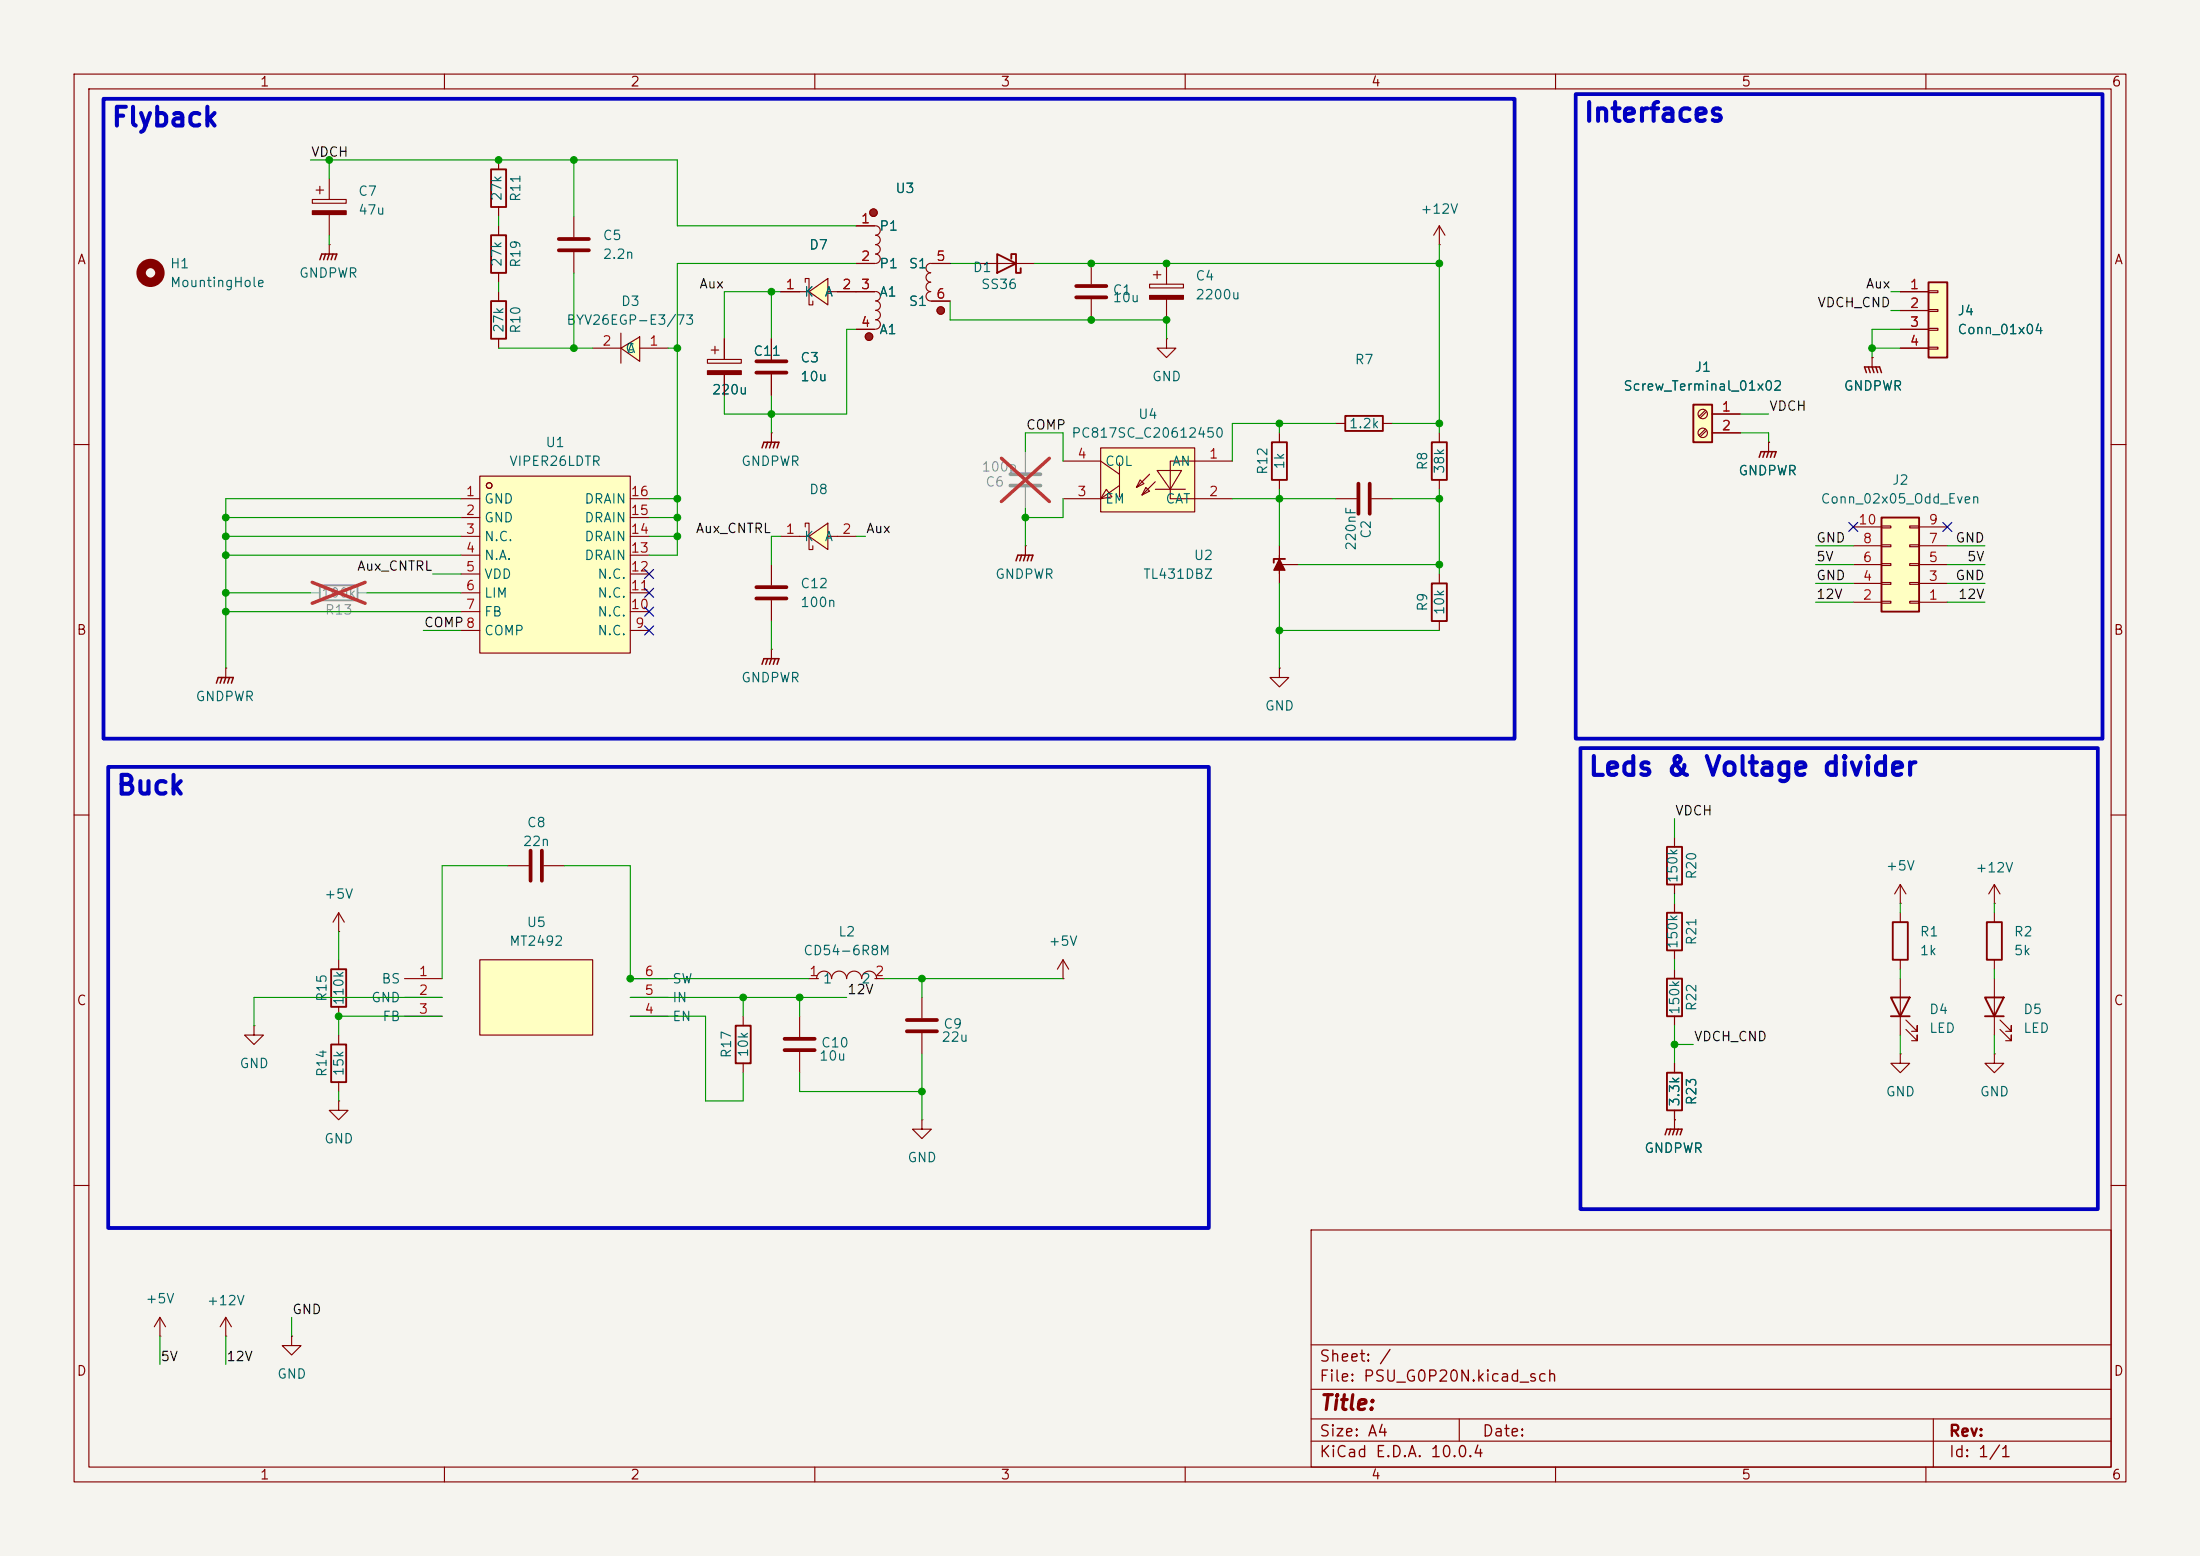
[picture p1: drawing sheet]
<svg xmlns="http://www.w3.org/2000/svg" width="297mm" height="210mm" viewBox="0 0 297 210" stroke-linecap="round" stroke-linejoin="round" font-family="sans-serif">
<path d="M0 0h297v210h-297z" fill="#f5f4ef" stroke="#f5f4ef" stroke-width=".14"/>
<g fill="none" stroke="#840000" stroke-width=".15">
<path d="M10 10h277v190h-277zM12 12h273v186h-273zM60 10v2M110 10v2M160 10v2M210 10v2M260 10v2M10 60h2M138.4 73.7h.1M138.4 73.7v1.2M285 60h2M172.7 90.2v1.2h1.3l-1.3 1.3-1.3-1.3h1.3"/>
<path d="M172.7 90.2h.1M10 110h2M285 110h2M10 160h2M177 166h108v32h-108zM285 160h2M60 198v2M110 198v2M160 198v2M177 194.5h108M177 191.5h108M177 187.5h108"/>
<path d="M177 181.5h108M197 191.5v3M210 198v2M260 198v2M261 191.5v6.5"/>
</g>
<path d="M137.2 75.7l.2-.8h2l-.2 .8M137.9 74.9l-.2 .8M138.4 74.9l-.2 .8M138.9 74.9l-.2 .8" fill="none" stroke="#840000" stroke-width=".2"/>
<path d="M64.8 129.5h15.2v10.2h-15.2z" fill="#ffffc2"/>
<path d="M238.8 59.7h.1M238.8 59.7v1.3M54.6 132.1h5.1M54.6 134.6h5.1M54.6 137.2h5.1M64.8 129.5h15.2v10.2h-15.2zM85.1 132.1h5.1M85.1 134.6h5.1M85.1 137.2h5.1" fill="none" stroke="#840000" stroke-width=".15"/>
<path d="M237.5 61.7l.2-.7h2.1l-.3 .7M238.3 61l-.3 .7M238.8 61l-.3 .7M239.3 61l-.3 .7" fill="none" stroke="#840000" stroke-width=".2"/>
<path d="M228.6 54.6h2.5v5.1h-2.5z" fill="#ffffc2"/>
<path d="M228.6 54.6h2.5v5.1h-2.5z" fill="none" stroke="#840000" stroke-width=".25"/>
<g fill="none" stroke="#840000" stroke-width=".15">
<path d="M230.2 55.4l-.8 .8M230.2 57.9l-.8 .9M230.4 55.5l-.9 .9M230.4 58.1l-.9 .8M231.1 55.9h3.8M231.1 58.4h3.8"/>
<circle cx="229.9" cy="55.9" r=".63"/>
<circle cx="229.9" cy="58.4" r=".63"/>
</g>
<path d="M254 69.9h5.1v12.7h-5.1z" fill="#ffffc2"/>
<path d="M254 69.9h5.1v12.7h-5.1z" fill="none" stroke="#840000" stroke-width=".25"/>
<g fill="none" stroke="#840000" stroke-width=".15">
<path d="M194.3 33h.1M194.3 30.5l.8 1.3M194.3 30.5l-.8 1.3M194.3 30.5v2.5M250.2 78.7h3.8M250.2 76.2h3.8M250.2 73.7h3.8M250.2 71.1h3.8M254 78.6h1.3v.3h-1.3zM254 76.1h1.3v.2h-1.3zM254 73.5h1.3v.3h-1.3zM254 71h1.3v.2h-1.3z"/>
<path d="M257.8 78.6h1.3v.3h-1.3zM257.8 76.1h1.3v.2h-1.3zM257.8 73.5h1.3v.3h-1.3zM257.8 71h1.3v.2h-1.3zM259.1 78.7h3.8M259.1 76.2h3.8M259.1 73.7h3.8M259.1 71.1h3.8M250.2 81.3h3.8M254 81.2h1.3v.2h-1.3zM257.8 81.2h1.3v.2h-1.3zM259.1 81.3h3.8"/>
</g>
<circle cx="20.3" cy="36.8" r="1.27" fill="none" stroke="#840000" stroke-width="1.3"/>
<path d="M260.3 38.1h2.6v10.2h-2.6z" fill="#ffffc2"/>
<path d="M260.3 38.1h2.6v10.2h-2.6z" fill="none" stroke="#840000" stroke-width=".25"/>
<g fill="none" stroke="#840000" stroke-width=".15">
<path d="M115.6 39.4h2.5M115.6 30.5h2.5M115.6 35.6h2.5M118.2 30.5a.63 .63 0 0 1 .6 .6 .63 .63 0 0 1-.6 .6M118.2 31.7a.63 .63 0 0 1 .6 .7 .63 .63 0 0 1-.6 .6 .64 .64 0 0 1 .6 .6 .64 .64 0 0 1-.6 .7 .64 .64 0 0 1 .6 .6 .64 .64 0 0 1-.6 .7M118.2 39.3a.63 .63 0 0 1 .7 .7 .63 .63 0 0 1-.7 .6M125.6 35.5a.64 .64 0 0 0-.6 .7 .64 .64 0 0 0 .6 .6 .64 .64 0 0 0-.6 .7 .64 .64 0 0 0 .6 .6 .64 .64 0 0 0-.6 .6 .64 .64 0 0 0 .6 .7 .64 .64 0 0 0-.6 .6 .64 .64 0 0 0 .6 .6M125.7 35.6h2.6M256.5 39.4h3.8M260.3 39.2h1.3v.3h-1.3zM115.6 44.5h2.5M118.2 40.6a.63 .63 0 0 1 .7 .6 .63 .63 0 0 1-.7 .7 .64 .64 0 0 1 .7 .6 .64 .64 0 0 1-.7 .7 .64 .64 0 0 1 .7 .6 .64 .64 0 0 1-.7 .6"/>
<path d="M125.7 40.6h2.6M256.5 41.9h3.8M256.5 44.5h3.8M256.5 47h3.8M260.3 41.8h1.3v.2h-1.3zM260.3 44.3h1.3v.3h-1.3zM260.3 46.9h1.3v.2h-1.3z"/>
<circle cx="117.9" cy="28.7" r=".51"/>
<circle cx="117.3" cy="45.4" r=".51"/>
<circle cx="127" cy="41.9" r=".51"/>
</g>
<g fill="#991c16" stroke="#991c16" stroke-width=".14">
<circle cx="117.3" cy="45.4" r=".51"/>
<circle cx="117.9" cy="28.7" r=".51"/>
<circle cx="127" cy="41.9" r=".51"/>
</g>
<path d="M64.8 64.3h20.3v23.8h-20.3z" fill="#ffffc2"/>
<g fill="none" stroke="#840000" stroke-width=".15">
<path d="M44.4 33h.1M44.4 33v1.3M67.3 21.6v1.3M67.3 27.9v1.3M67.3 30.5v1.3M67.3 36.8v1.3M67.3 39.4v1.2M67.3 45.7v1.3M95.5 48.5h4.6v.5h-4.6zM96 47.2h1M96.5 46.7v1.1M97.8 45.7v2.8"/>
<path d="M97.8 50.5v2.8M104.1 58.4h.1M104.1 45.7v2.8M104.1 50.5v2.8M104.1 58.4v1.3M157.5 45.7v1.3h1.2l-1.2 1.3-1.3-1.3h1.3M157.5 45.7h.1M172.7 58.4v1.3M180.3 57.2h1.3M186.7 57.2h1.3M252.7 48.3h.1M252.7 48.3v1.2"/>
<path d="M62.2 67.3h2.6M62.2 69.9h2.6M62.2 72.4h2.6M62.2 74.9h2.6M62.2 77.5h2.6M64.8 64.3h20.3v23.8h-20.3zM85.1 67.3h2.5M85.1 69.9h2.5M85.1 72.4h2.5M85.1 74.9h2.5M85.1 77.5h2.5M172.7 74.9v2.6"/>
<path d="M172.7 64.8v1.2M172.7 73.7v5M172.7 76.2h2.6M180.3 67.3h2.8M185.2 67.3h2.8M62.2 80h2.6M62.2 82.6h2.6M62.2 85.1h2.6M85.1 80h2.5M85.1 82.6h2.5M85.1 85.1h2.5M226.1 113v1.3"/>
<path d="M226.1 119.4v1.3M256.5 119.4l-.7 1.3M256.5 119.4l.8 1.3M256.5 119.4v2.5M45.7 129.5v1.3M45.7 135.9v1.3M226.1 121.9v1.3M226.1 128.3v1.2M226.1 130.8v1.3M226.1 137.2v1.2M256.5 121.9h.1M269.2 123.2v1.3"/>
<path d="M269.2 129.5v1.3M269.2 132.1v7.6M270 138.9l1.5 1.6v-.8v.8h-.7M270 137.7l1.5 1.5v-.8v.8h-.7M226.1 151.1h.1M226.1 143.5v1.3M226.1 149.9v2.5M256.5 142.2v1.3h1.3l-1.3 1.3-1.2-1.3h1.2M256.5 142.2h.1M269.2 142.2v1.3h1.3l-1.3 1.3-1.2-1.3h1.2M269.2 142.2h.1"/>
<circle cx="66" cy="65.5" r=".38"/>
</g>
<g fill="none" stroke="#840000" stroke-width=".25">
<path d="M66.3 31.8h2v5h-2zM66.3 22.9h2v5h-2zM66.3 40.6h2v5.1h-2zM171.7 59.7h2v5.1h-2zM181.6 56.1h5.1v2.1h-5.1zM173.5 75.4h-1.5v.5M225 114.3h2.1v5.1h-2.1zM44.7 130.8h2v5.1h-2zM225 123.2h2.1v5.1h-2.1zM225 132.1h2.1v5.1h-2.1zM268 134.6h2.5l-1.3 2.6zM268 137.2h2.5"/>
<path d="M268.2 124.5h2.1v5h-2.1zM225 144.8h2.1v5.1h-2.1z"/>
</g>
<g fill="none" stroke="#840000" stroke-width=".2">
<path d="M43.2 35.1l.2-.8h2.1l-.3 .8M43.9 34.3l-.2 .8M44.4 34.3l-.2 .8M45 34.3l-.3 .8M103.6 59.7l-.2 .8M104.1 59.7l-.2 .8M104.6 59.7l-.2 .8M252 50.3l-.3-.8h2l.3 .8M252.2 49.5l.3 .8M252.7 49.5l.3 .8M253.2 49.5l.3 .8M102.9 60.5l.2-.8h2.1l-.3 .8"/>
<path d="M224.8 153.2l.2-.8h2.1l-.3 .8M225.6 152.4l-.3 .8M226.1 152.4l-.3 .8M226.6 152.4l-.3 .8"/>
</g>
<path d="M102.1 48.8h4.1M102.1 50.3h4.1M183.4 65.3v4M184.9 65.3v4" fill="none" stroke="#840000" stroke-width=".51"/>
<g fill="#840000" stroke="#840000" stroke-width=".15">
<path d="M95.5 50h4.6v.5h-4.6z"/>
<path d="M172.7 75.4l.8 1.6h-1.5z"/>
</g>
<path d="M136.4 65.5h4.1M136.4 64h4.1" fill="none" stroke="#9c9b98" stroke-width=".51"/>
<path d="M138.4 61v2.8M138.4 65.8v2.8" fill="none" stroke="#9c9b98" stroke-width=".15"/>
<path d="M135.2 61.8l6.5 5.9M141.7 61.8l-6.5 5.9" fill="none" stroke="#e12e31" stroke-width=".46"/>
<g fill="#ffffc2">
<path d="M148.6 60.4h12.7v8.7h-12.7z"/>
<path d="M156.2 63.5h3.3l-1.5 2.5z"/>
<path d="M154.7 65.8l.5 .5-1 .5z"/>
<path d="M153.9 64.8l.5 .5-1 .5z"/>
<path d="M149.3 66l.8 1.1-1.5 .2z"/>
</g>
<g fill="none" stroke="#840000" stroke-width=".15">
<path d="M42.2 26.9h4.5v.5h-4.5zM42.7 25.7h1M43.2 25.1v1.1M44.4 24.1v2.8M44.4 29v2.8M143.5 62.2h5.1l2.5 1.8M143.5 67.3h5.1M148.6 60.4h12.7v8.7h-12.7zM149.3 66l.8 1.1-1.5 .2zM151.1 62.5v4.6M151.1 65.5l-2.5 1.8M153.9 64.8l.5 .5-1 .5z"/>
<path d="M154.7 65.8l.5 .5-1 .5zM155.2 64l-1.8 1.8M156 65l-1.8 1.8M156 66h4M156.2 63.5h3.3l-1.5 2.5zM166.4 62.2h-8.4v5.1h8.4M269.2 119.4l.8 1.3M269.2 119.4l-.7 1.3M269.2 119.4v2.5M269.2 121.9h.1"/>
</g>
<path d="M42.2 28.4h4.5v.6h-4.5z" fill="#840000" stroke="#840000" stroke-width=".15"/>
<path d="M109.2 39.4l2.6-1.8v3.6z" fill="#ffffc2"/>
<path d="M105.4 39.4h3.8M108.7 38.1v-.5h.5v3.6h.5v-.6M109.2 39.4l2.6-1.8v3.6zM111.8 39.4h3.8" fill="none" stroke="#840000" stroke-width=".15"/>
<path d="M109.2 72.4l2.6-1.8v3.6z" fill="#ffffc2"/>
<g fill="none" stroke="#840000" stroke-width=".15">
<path d="M77.5 29.2v2.8M77.5 34v2.8M132.1 35.6h7.6M147.3 35.6v2.8M155.2 38.4h4.6v.5h-4.6zM155.7 37.1h1M156.2 36.6v1M157.5 35.6v2.8M147.3 40.4v2.8M157.5 40.4v2.8M194.3 58.4v1.3M104.1 76.2v2.8"/>
<path d="M105.4 72.4h3.8M108.7 71.1v-.5h.5v3.6h.5v-.5M109.2 72.4l2.6-1.8v3.6zM111.8 72.4h3.8M194.3 64.8v1.2M194.3 77.5v1.2M30.5 90.2h.1M30.5 90.2v1.2M104.1 87.6h.1M104.1 81v2.8M104.1 87.6v1.3M194.3 83.8v1.3"/>
<path d="M68.6 116.8h2.8M73.4 116.8h2.8M34.3 138.4v1.3h1.3l-1.3 1.3-1.3-1.3h1.3M34.3 138.4h.1M45.7 125.7h.1M45.7 123.2l-.7 1.3M45.7 123.2l.8 1.3M45.7 123.2v2.5M45.7 139.7v1.3M100.3 137.2v1.2M107.9 137.2v2.8M109.2 132.1h1.3"/>
<path d="M110.2 132.1a1.01 1.01 0 0 1 1.1-1 1.01 1.01 0 0 1 1 1M112.3 132.1a1.01 1.01 0 0 1 1-1 1.01 1.01 0 0 1 1 1M114.3 132.1a1.01 1.01 0 0 1 1-1 1.01 1.01 0 0 1 1 1M116.3 132.1a1.01 1.01 0 0 1 1-1 1.01 1.01 0 0 1 1.1 1M118.1 132.1h1.3M256.5 123.2v1.3M256.5 129.5v1.3M256.5 132.1v7.6M257.3 138.9l1.5 1.6v-.8v.8h-.7M257.3 137.7l1.5 1.5v-.8v.8h-.7M45.7 146.1v1.2M100.3 143.5v1.3"/>
<path d="M107.9 142v2.8"/>
</g>
<path d="M75.4 32.3h4.1M75.4 33.8h4.1M145.3 38.6h4.1M145.3 40.1h4.1M102.1 79.2h4.1M102.1 80.8h4.1M71.6 114.8v4.1M73.2 114.8v4.1M105.9 140.2h4.1M105.9 141.7h4.1" fill="none" stroke="#840000" stroke-width=".51"/>
<path d="M134.6 34.3l2.6 1.3-2.6 1.2zM136.5 34.9v-.6h.7v2.5h.6v-.6M193.3 59.7h2v5.1h-2zM193.3 78.7h2v5.1h-2zM99.3 138.4h2v5.1h-2zM255.3 134.6h2.5l-1.3 2.6zM255.3 137.2h2.5M255.5 124.5h2.1v5h-2.1zM44.7 141h2v5.1h-2z" fill="none" stroke="#840000" stroke-width=".25"/>
<path d="M29.2 92.2l.3-.8h2l-.3 .8M30 91.4l-.3 .8M30.5 91.4l-.3 .8M31 91.4l-.3 .8M102.9 89.7l.2-.8h2.1l-.3 .8M103.6 88.9l-.2 .8M104.1 88.9l-.2 .8M104.6 88.9l-.2 .8" fill="none" stroke="#840000" stroke-width=".2"/>
<path d="M43.2 79h5.1v2h-5.1z" fill="none" stroke="#9c9b98" stroke-width=".25"/>
<path d="M41.9 80h1.3M48.3 80h1.2" fill="none" stroke="#9c9b98" stroke-width=".15"/>
<path d="M42.1 78.6l7.2 2.8M49.3 78.6l-7.2 2.8" fill="none" stroke="#e12e31" stroke-width=".46"/>
<path d="M155.2 39.9h4.6v.5h-4.6z" fill="#840000" stroke="#840000" stroke-width=".15"/>
<path d="M83.8 47l2.6-1.5v3.3z" fill="#ffffc2"/>
<g fill="none" stroke="#840000" stroke-width=".15">
<path d="M105.4 39.4h2.5M113 39.4h5.1M115.6 30.5h2.5M115.6 35.6h2.5M125.7 35.6h2.6M256.5 39.4h3.8M80 47h3.8M83.8 47l2.6-1.5v3.3zM83.8 45v4M86.4 47h3.8M97.8 45.7v2.8M97.8 50.5v2.8"/>
<path d="M104.1 45.7v2.8M104.1 50.5v2.8M115.6 44.5h2.5M125.7 40.6h2.6M231.1 55.9h3.8M231.1 58.4h3.8M238.8 59.7h.1M252.7 48.3h.1M256.5 47h3.8M256.5 41.9h3.8M256.5 44.5h3.8M124.5 134.6v2.8"/>
<path d="M124.5 139.4v2.8M143.5 132.1h.1M143.5 129.5l-.8 1.3M143.5 129.5l.8 1.3M143.5 129.5v2.6M45.7 148.6v1.3h1.3l-1.3 1.2-1.3-1.2h1.3M45.7 148.6h.1M124.5 151.1v1.3h1.2l-1.2 1.3-1.3-1.3h1.3M124.5 151.1h.1M226.1 151.1h.1M226.1 143.5v1.3M226.1 149.9v1.2"/>
<path d="M21.6 177.8l-.8 1.3M21.6 177.8l.8 1.3M21.6 177.8v2.5M30.5 177.8l.7 1.3M30.5 177.8l-.8 1.3M30.5 177.8v2.5M21.6 180.3h.1M30.5 180.3h.1M39.4 180.3v1.3h1.2l-1.2 1.3-1.3-1.3h1.3M39.4 180.3h.1"/>
</g>
<path d="M122.4 137.7h4.1M122.4 139.2h4.1" fill="none" stroke="#840000" stroke-width=".51"/>
<g fill="none" stroke="#009600" stroke-width=".15">
<path d="M41.9 21.6h49.5v8.9h24.2M44.4 21.6v2.5M44.4 31.8v1.2M67.3 29.2v1.3M67.3 38.1v1.3M77.5 21.6v7.6M77.5 36.8v10.2M104.1 39.4v6.3M105.4 39.4h-7.6v6.3M115.6 35.6h-24.2v39.3h-3.8M128.3 35.6h3.8M139.7 35.6h54.6"/>
<path d="M194.3 33v25.4M255.3 39.4h1.2M67.3 47h12.7M90.2 47h1.2M104.1 53.3v5.1M115.6 44.5h-1.3v11.4h-16.5v-2.6M128.3 40.6v2.6h29.2v2.5M172.7 57.2v1.2M180.3 57.2h-13.9v5M188 57.2h6.3M234.9 58.4h3.9v1.3M234.9 55.9h3.9"/>
<path d="M252.7 47h3.8M255.3 41.9h1.2M256.5 44.5h-3.8v3.8M30.5 74.9h31.7M30.5 72.4h31.7M30.5 69.9h31.7M58.4 77.5h3.8M62.2 67.3h-31.7v22.9M87.6 67.3h3.8M87.6 72.4h3.8M87.6 69.9h3.8M105.4 72.4h-1.3v3.8"/>
<path d="M115.6 72.4h1.2M138.4 61v-2.6h5.1v3.8M138.4 68.6v5.1M143.5 67.3v2.6h-5.1M166.4 67.3h13.9M172.7 66v7.7M172.7 78.7v11.5M175.3 76.2h19M188 67.3h6.3M194.3 66v11.5M245.1 78.7h5.1M245.1 76.2h5.1"/>
<path d="M245.1 73.7h5.1M262.9 78.7h5.1M262.9 76.2h5.1M262.9 73.7h5.1M30.5 80h11.4M30.5 82.6h31.7M49.5 80h12.7M57.1 85.1h5.1M104.1 83.8v3.8M172.7 85.1h21.6M245.1 81.3h5.1M262.9 81.3h5.1"/>
<path d="M68.6 116.8h-8.9v15.3M76.2 116.8h8.9v15.3h24.1M226.1 110.5v2.5M45.7 125.7v3.8M59.7 134.6h-25.4v3.8M59.7 137.2h-14v2.5M85.1 134.6h29.2M85.1 137.2h10.1v11.4h5.1v-3.8M100.3 134.6v2.6M107.9 134.6v2.6M119.4 132.1h24.1M124.5 132.1v2.5"/>
<path d="M226.1 120.7v1.2M226.1 129.5v1.3M226.1 138.4v5.1M256.5 121.9v1.3M256.5 130.8v1.3M256.5 139.7v2.5M269.2 121.9v1.3M269.2 130.8v1.3M269.2 139.7v2.5M45.7 147.3v1.3M107.9 144.8v2.5h16.6M124.5 142.2v8.9"/>
<path d="M226.1 141h2.5M39.4 177.8v2.5M21.6 180.3v3.9M30.5 180.3v3.9"/>
</g>
<path d="M87 79.4l1.2 1.2M87 76.9l1.2 1.2M88.2 79.4l-1.2 1.2M88.2 76.9l-1.2 1.2M249.6 70.5l1.2 1.2M250.8 70.5l-1.2 1.2M262.3 70.5l1.2 1.2M263.5 70.5l-1.2 1.2M87 84.5l1.2 1.2M87 81.9l1.2 1.3M88.2 84.5l-1.2 1.2M88.2 81.9l-1.2 1.3" fill="none" stroke="#000084" stroke-width=".15"/>
<path d="M14 13.3h190.5v86.4h-190.5zM212.7 12.7h71.1v87h-71.1zM14.6 103.5h148.6v62.2h-148.6zM213.4 101h69.8v62.2h-69.8z" fill="none" stroke="#0000c2" stroke-width=".51"/>
<g fill="#009600" stroke="#009600" stroke-width=".14">
<circle cx="104.1" cy="55.9" r=".46"/>
<circle cx="91.4" cy="72.4" r=".46"/>
<circle cx="226.1" cy="141" r=".46"/>
<circle cx="124.5" cy="132.1" r=".46"/>
<circle cx="30.5" cy="80" r=".46"/>
<circle cx="30.5" cy="74.9" r=".46"/>
<circle cx="30.5" cy="82.6" r=".46"/>
<circle cx="85.1" cy="132.1" r=".46"/>
<circle cx="124.5" cy="147.3" r=".46"/>
<circle cx="100.3" cy="134.6" r=".46"/>
<circle cx="157.5" cy="43.2" r=".46"/>
<circle cx="157.5" cy="35.6" r=".46"/>
<circle cx="147.3" cy="35.6" r=".46"/>
<circle cx="172.7" cy="67.3" r=".46"/>
<circle cx="172.7" cy="85.1" r=".46"/>
<circle cx="172.7" cy="57.2" r=".46"/>
<circle cx="194.3" cy="35.6" r=".46"/>
<circle cx="194.3" cy="57.2" r=".46"/>
<circle cx="104.1" cy="39.4" r=".46"/>
<circle cx="147.3" cy="43.2" r=".46"/>
<circle cx="194.3" cy="76.2" r=".46"/>
<circle cx="91.4" cy="47" r=".46"/>
<circle cx="77.5" cy="47" r=".46"/>
<circle cx="30.5" cy="72.4" r=".46"/>
<circle cx="77.5" cy="21.6" r=".46"/>
<circle cx="107.9" cy="134.6" r=".46"/>
<circle cx="45.7" cy="137.2" r=".46"/>
<circle cx="252.7" cy="47" r=".46"/>
<circle cx="194.3" cy="67.3" r=".46"/>
<circle cx="91.4" cy="69.9" r=".46"/>
<circle cx="91.4" cy="67.3" r=".46"/>
<circle cx="138.4" cy="69.9" r=".46"/>
<circle cx="30.5" cy="69.9" r=".46"/>
<circle cx="67.3" cy="21.6" r=".46"/>
<circle cx="44.4" cy="21.6" r=".46"/>
</g>
<g font-size="2.5" fill="#0000c2">
<text x="14.9" y="17.7">Flyback</text>
<text x="213.7" y="17.1">Interfaces</text>
<text x="15.6" y="107.9">Buck</text>
<text x="214.3" y="105.3">Leds &amp; Voltage divider</text>
</g>
<text font-size="2" fill="#840000" x="178" y="190.8">Title:</text>
<g font-size="1.5" fill="#840000">
<text x="178" y="184.2">Sheet: /</text>
<text x="178" y="186.9">File: PSU_G0P20N.kicad_sch</text>
<text x="178" y="197.1">KiCad E.D.A. 10.0.4</text>
<text x="178" y="194.3">Size: A4</text>
<text x="200" y="194.3">Date:</text>
<text x="263" y="194.3">Rev:</text>
<text x="263" y="197.1">Id: 1/1</text>
</g>
<g font-size="1.3" fill="#840000">
<text x="35" y="12">1</text>
<text x="85" y="12">2</text>
<text x="135" y="12">3</text>
<text x="185" y="12">4</text>
<text x="235" y="12">5</text>
<text x="285" y="12">6</text>
<text x="10.3" y="36">A</text>
<text x="285.3" y="36">A</text>
<text x="10.3" y="86">B</text>
<text x="285.3" y="86">B</text>
<text x="10.3" y="136">C</text>
<text x="285.3" y="136">C</text>
<text x="10.3" y="186">D</text>
<text x="285.3" y="186">D</text>
<text x="35" y="200">1</text>
<text x="85" y="200">2</text>
<text x="135" y="200">3</text>
<text x="185" y="200">4</text>
<text x="235" y="200">5</text>
<text x="285" y="200">6</text>
</g>
<g font-size="1.3" fill="#0f0f0f">
<text x="41.9" y="21.5">VDCH</text>
<text x="94.3" y="39.2">Aux</text>
<text x="245.3" y="41.8">VDCH_CND</text>
<text x="251.8" y="39.2">Aux</text>
<text x="138.4" y="58.3">COMP</text>
<text x="238.8" y="55.8">VDCH</text>
<text x="48.1" y="77.3">Aux_CNTRL</text>
<text x="93.8" y="72.3">Aux_CNTRL</text>
<text x="116.8" y="72.3">Aux</text>
<text x="245.1" y="76.1">5V</text>
<text x="245.1" y="73.5">GND</text>
<text x="263.9" y="73.5">GND</text>
<text x="265.5" y="76.1">5V</text>
<text x="245.1" y="78.6">GND</text>
<text x="245.1" y="81.2">12V</text>
<text x="263.9" y="78.6">GND</text>
<text x="264.3" y="81.2">12V</text>
<text x="57.1" y="85">COMP8</text>
<text x="226.1" y="110.4">VDCH</text>
<text x="114.3" y="134.5">12V</text>
<text x="228.6" y="140.8">VDCH_CND</text>
<text x="39.4" y="177.7">GND</text>
<text x="21.6" y="184">5V</text>
<text x="30.5" y="184">12V</text>
</g>
<g font-size="1.3" fill="#006464">
<text x="48.3" y="26.8">C7</text>
<text x="48.3" y="29.3">47u</text>
<text x="68" y="27.2" transform="rotate(-90 68 27.2)">27k</text>
<text x="70.6" y="27.3" transform="rotate(-90 70.6 27.3)">R11</text>
<text x="120.8" y="26.4">U3</text>
<text x="191.7" y="29.2">+12V</text>
<text x="81.3" y="32.7">C5</text>
<text x="81.3" y="35.3">2.2n</text>
<text x="109.1" y="34">D7</text>
<text x="118.6" y="31.5">P1</text>
<text x="22.9" y="36.5">H1</text>
<text x="22.9" y="39.1">MountingHole</text>
<text x="40.3" y="37.8">GNDPWR</text>
<text x="68" y="36.1" transform="rotate(-90 68 36.1)">27k</text>
<text x="70.6" y="36.2" transform="rotate(-90 70.6 36.2)">R19</text>
<text x="83.7" y="41.6">D3</text>
<text x="108.5" y="40.3">K</text>
<text x="111.2" y="40.3">A</text>
<text x="118.6" y="36.5">P1</text>
<text x="118.6" y="40.3">A1</text>
<text x="122.6" y="36.5">S1</text>
<text x="122.6" y="41.6">S1</text>
<text x="131.2" y="37">D1</text>
<text x="132.4" y="39.3">SS36</text>
<text x="150.1" y="40.1">C1</text>
<text x="150.1" y="41.1">10u</text>
<text x="161.3" y="38.2">C4</text>
<text x="161.3" y="40.7">2200u</text>
<text x="68.3" y="45" transform="rotate(-90 68.3 45)">27k</text>
<text x="70.6" y="45.1" transform="rotate(-90 70.6 45.1)">R10</text>
<text x="76.4" y="44.2">BYV26EGP-E3/73</text>
<text x="84.3" y="48">C</text>
<text x="84.6" y="48">A</text>
<text x="118.6" y="45.4">A1</text>
<text x="264.2" y="42.9">J4</text>
<text x="264.2" y="45.4">Conn_01x04</text>
<text x="96" y="53.5">220u</text>
<text x="101.6" y="48.3">C11</text>
<text x="108" y="49.2">C3</text>
<text x="108" y="51.8">10u</text>
<text x="155.4" y="51.8">GND</text>
<text x="182.8" y="49.5">R7</text>
<text x="219.1" y="53">Screw_Terminal_01x02</text>
<text x="228.7" y="50.5">J1</text>
<text x="248.8" y="53">GNDPWR</text>
<text x="144.6" y="59.4">PC817SC_C20612450</text>
<text x="153.6" y="56.9">U4</text>
<text x="182" y="58.1">1.2k</text>
<text x="68.7" y="63.2">VIPER26LDTR</text>
<text x="73.6" y="60.7">U1</text>
<text x="100" y="63.2">GNDPWR</text>
<text x="149.1" y="63.2">COL</text>
<text x="158.2" y="63.2">AN</text>
<text x="171.4" y="64.2" transform="rotate(-90 171.4 64.2)">R12</text>
<text x="173.7" y="63.5" transform="rotate(-90 173.7 63.5)">1k</text>
<text x="193" y="63.6" transform="rotate(-90 193 63.6)">R8</text>
<text x="195.3" y="64.1" transform="rotate(-90 195.3 64.1)">38k</text>
<text x="234.6" y="64.5">GNDPWR</text>
<text x="255.3" y="65.7">J2</text>
<text x="65.3" y="68.3">GND</text>
<text x="65.3" y="70.8">GND</text>
<text x="78.8" y="70.8">DRAIN</text>
<text x="78.8" y="68.3">DRAIN</text>
<text x="109.1" y="67">D8</text>
<text x="149.1" y="68.3">EM</text>
<text x="157.3" y="68.3">CAT</text>
<text x="245.7" y="68.3">Conn_02x05_Odd_Even</text>
<text x="65.3" y="73.4">N.C.</text>
<text x="65.3" y="75.9">N.A.</text>
<text x="78.8" y="75.9">DRAIN</text>
<text x="78.8" y="73.4">DRAIN</text>
<text x="108.5" y="73.4">K</text>
<text x="111.2" y="73.4">A</text>
<text x="161.1" y="75.9">U2</text>
<text x="183.3" y="74.4" transform="rotate(-90 183.3 74.4)">220nF</text>
<text x="185.4" y="72.8" transform="rotate(-90 185.4 72.8)">C2</text>
<text x="65.3" y="78.4">VDD</text>
<text x="65.3" y="81">LIM</text>
<text x="65.3" y="83.5">FB</text>
<text x="80.6" y="83.5">N.C.</text>
<text x="80.6" y="81">N.C.</text>
<text x="80.6" y="78.4">N.C.</text>
<text x="108" y="82.3">100n</text>
<text x="108" y="79.7">C12</text>
<text x="134.3" y="78.4">GNDPWR</text>
<text x="154.2" y="78.4">TL431DBZ</text>
<text x="193" y="82.6" transform="rotate(-90 193 82.6)">R9</text>
<text x="195.3" y="83.1" transform="rotate(-90 195.3 83.1)">10k</text>
<text x="65.3" y="86.1">COMP</text>
<text x="80.6" y="86.1">N.C.</text>
<text x="26.3" y="95">GNDPWR</text>
<text x="100" y="92.4">GNDPWR</text>
<text x="170.7" y="96.2">GND</text>
<text x="71" y="112">C8</text>
<text x="70.5" y="114.5">22n</text>
<text x="226.8" y="119.3" transform="rotate(-90 226.8 119.3)">150k</text>
<text x="229.3" y="118.8" transform="rotate(-90 229.3 118.8)">R20</text>
<text x="254.5" y="117.8">+5V</text>
<text x="266.6" y="118.1">+12V</text>
<text x="43.7" y="121.6">+5V</text>
<text x="71" y="125.4">U5</text>
<text x="68.7" y="128">MT2492</text>
<text x="108.4" y="129.2">CD54-6R8M</text>
<text x="113.1" y="126.7">L2</text>
<text x="141.5" y="128">+5V</text>
<text x="226.8" y="128.2" transform="rotate(-90 226.8 128.2)">150k</text>
<text x="229.3" y="127.7" transform="rotate(-90 229.3 127.7)">R21</text>
<text x="259.1" y="126.7">R1</text>
<text x="259.1" y="129.2">1k</text>
<text x="271.8" y="126.7">R2</text>
<text x="271.8" y="129.2">5k</text>
<text x="44.4" y="135.3" transform="rotate(-90 44.4 135.3)">R15</text>
<text x="46.7" y="135.8" transform="rotate(-90 46.7 135.8)">110k</text>
<text x="50" y="135.6">GND</text>
<text x="51.4" y="133.1">BS</text>
<text x="90.7" y="135.6">IN</text>
<text x="90.7" y="133.1">SW</text>
<text x="111" y="133.1">1</text>
<text x="116.2" y="133.1">2</text>
<text x="227" y="137" transform="rotate(-90 227 137)">150k</text>
<text x="229.3" y="136.6" transform="rotate(-90 229.3 136.6)">R22</text>
<text x="260.4" y="137.2">D4</text>
<text x="273.1" y="137.2">D5</text>
<text x="51.5" y="138.1">FB</text>
<text x="90.7" y="138.1">EN</text>
<text x="99" y="142.9" transform="rotate(-90 99 142.9)">R17</text>
<text x="101.3" y="142.8" transform="rotate(-90 101.3 142.8)">10k</text>
<text x="110.5" y="143.5">10u</text>
<text x="110.8" y="141.7">C10</text>
<text x="127" y="140.9">22u</text>
<text x="127.3" y="139.1">C9</text>
<text x="260.4" y="139.7">LED</text>
<text x="273.1" y="139.7">LED</text>
<text x="32.3" y="144.5">GND</text>
<text x="44.4" y="145.5" transform="rotate(-90 44.4 145.5)">R14</text>
<text x="46.7" y="145.3" transform="rotate(-90 46.7 145.3)">15k</text>
<text x="227" y="149.4" transform="rotate(-90 227 149.4)">3.3k</text>
<text x="229.3" y="149.3" transform="rotate(-90 229.3 149.3)">R23</text>
<text x="254.5" y="148.3">GND</text>
<text x="267.2" y="148.3">GND</text>
<text x="43.7" y="154.6">GND</text>
<text x="221.9" y="155.9">GNDPWR</text>
<text x="122.4" y="157.2">GND</text>
<text x="19.6" y="176.2">+5V</text>
<text x="27.8" y="176.5">+12V</text>
<text x="37.3" y="186.4">GND</text>
</g>
<g font-size="1.3" fill="#a90000">
<text x="116.1" y="30.5">1</text>
<text x="116.1" y="35.5">2</text>
<text x="126.3" y="35.5">5</text>
<text x="106" y="39.3">1</text>
<text x="113.6" y="39.3">2</text>
<text x="116.1" y="39.3">3</text>
<text x="126.3" y="40.6">6</text>
<text x="257.7" y="39.3">1</text>
<text x="257.7" y="41.9">2</text>
<text x="81.2" y="47">2</text>
<text x="87.6" y="47">1</text>
<text x="116.1" y="44.4">4</text>
<text x="257.7" y="44.4">3</text>
<text x="257.7" y="47">4</text>
<text x="232.3" y="55.9">1</text>
<text x="232.3" y="58.4">2</text>
<text x="145.3" y="62.2">4</text>
<text x="163.1" y="62.2">1</text>
<text x="62.8" y="67.3">1</text>
<text x="62.8" y="69.8">2</text>
<text x="85" y="69.8">15</text>
<text x="85" y="67.3">16</text>
<text x="145.3" y="67.3">3</text>
<text x="163.1" y="67.3">2</text>
<text x="250.8" y="71.1">10</text>
<text x="260.3" y="71.1">9</text>
<text x="62.8" y="72.4">3</text>
<text x="62.8" y="74.9">4</text>
<text x="62.8" y="77.4">5</text>
<text x="85" y="77.4">12</text>
<text x="85" y="74.9">13</text>
<text x="85" y="72.4">14</text>
<text x="106" y="72.4">1</text>
<text x="113.6" y="72.4">2</text>
<text x="251.4" y="76.2">6</text>
<text x="251.4" y="73.6">8</text>
<text x="260.3" y="76.2">5</text>
<text x="260.3" y="73.6">7</text>
<text x="62.8" y="80">6</text>
<text x="62.8" y="82.5">7</text>
<text x="85" y="82.5">10</text>
<text x="85" y="80">11</text>
<text x="251.4" y="81.3">2</text>
<text x="251.4" y="78.7">4</text>
<text x="260.3" y="81.3">1</text>
<text x="260.3" y="78.7">3</text>
<text x="85.7" y="85.1">9</text>
<text x="56.4" y="132.1">1</text>
<text x="56.4" y="134.6">2</text>
<text x="56.4" y="137.1">3</text>
<text x="86.9" y="137.1">4</text>
<text x="86.9" y="134.6">5</text>
<text x="86.9" y="132.1">6</text>
<text x="109.1" y="132.1">1</text>
<text x="118" y="132.1">2</text>
</g>
<g font-size="1.3" fill="#939391">
<text x="132.4" y="64">100p</text>
<text x="132.9" y="66">C6</text>
<text x="43.3" y="81">100k</text>
<text x="43.8" y="83.3">R13</text>
</g>
</svg>
